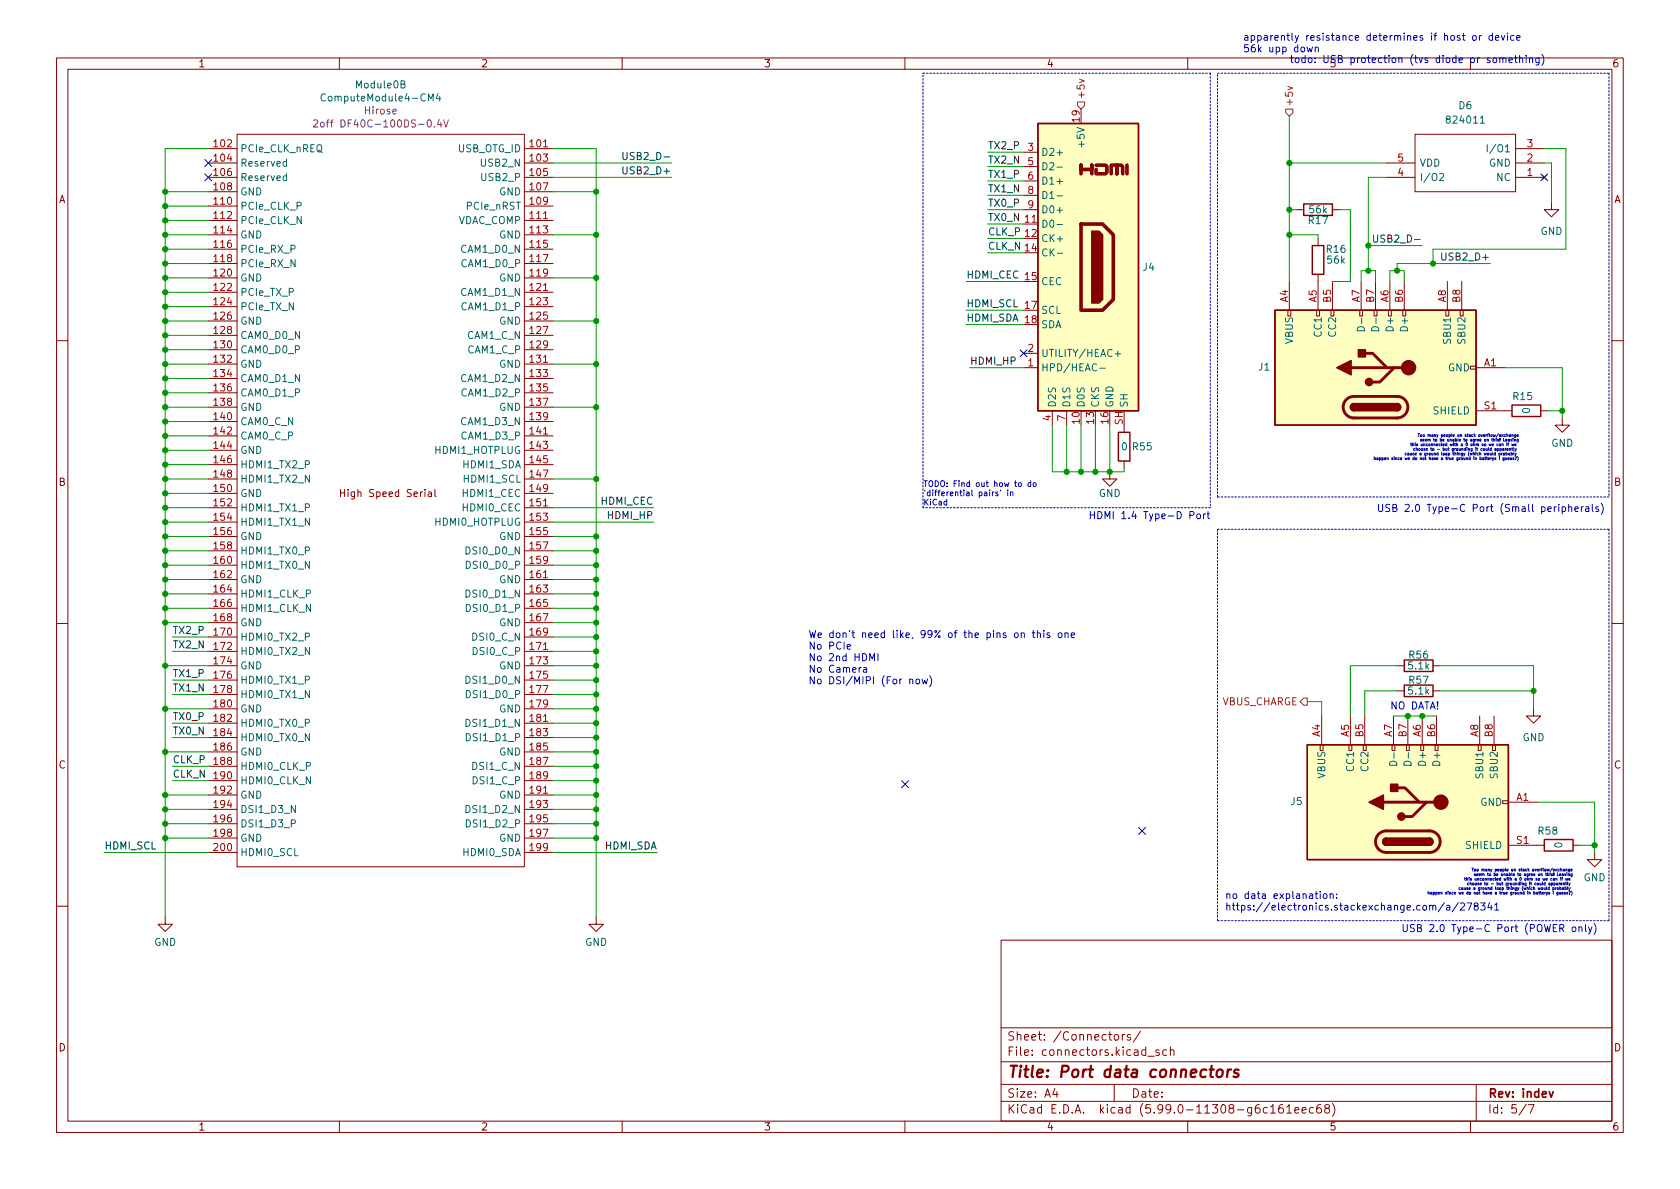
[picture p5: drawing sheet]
<svg xmlns="http://www.w3.org/2000/svg" width="297mm" height="210mm" viewBox="0 0 297 210" stroke-linecap="round" stroke-linejoin="round" font-family="sans-serif">
<g fill="none" stroke="#840000" stroke-width=".18">
<path d="M10 10.2h277v190.1h-277zM12 12.2h273v186.1h-273zM60 10.2v2M110 10.2v2M160 10.2v2M210 10.2v2M260 10.2v2M36.8 26.3h5.1M36.8 28.8h5.1M36.8 31.4h5.1M36.8 33.9h5.1M36.8 36.4h5.1"/>
<path d="M36.8 39h5.1M41.9 23.7h50.8v129.6h-50.8zM92.7 26.3h5.1M92.7 28.8h5.1M92.7 31.4h5.1M92.7 33.9h5.1M92.7 36.4h5.1M92.7 39h5.1M181 37.1h2.5M181 39.6h2.5M181 26.9h2.5M181 29.5h2.5"/>
<path d="M181 32h2.5M181 34.5h2.5M229.2 37.1h1.3M235.6 37.1h1.3M245.1 28.8h5.1M245.1 31.4h5.1M250.2 23.7h17.8v10.2h-17.8zM268 26.3h5M268 28.8h5M268 31.4h5M272.7 31l.7 .7M273.4 31l-.7 .7"/>
<path d="M274.3 35.8v1.3h1.3l-1.3 1.2-1.3-1.2h1.3M36.8 41.5h5.1M36.8 44.1h5.1M36.8 46.6h5.1M36.8 49.1h5.1M36.8 51.7h5.1M36.8 54.2h5.1M36.8 56.8h5.1M36.8 59.3h5.1M92.7 41.5h5.1M92.7 44.1h5.1M92.7 46.6h5.1"/>
<path d="M92.7 49.1h5.1M92.7 51.7h5.1M92.7 54.2h5.1M92.7 56.8h5.1M92.7 59.3h5.1M227.7 54.9h.5v1h-.5zM228 49.8v5.1M232.8 54.9h.5v1h-.5zM233 42.2v1.2M233 48.5v6.4M235.3 54.9h.5v1h-.5zM235.6 49.8v5.1"/>
<path d="M240.4 54.9h.5v1h-.5zM240.7 49.8v5.1M243 54.9h.5v1h-.5zM243.2 49.8v5.1M245.5 54.9h.5v1h-.5zM245.7 49.8v5.1M248 54.9h.5v1h-.5zM248.3 49.8v5.1M255.7 54.9h.5v1h-.5zM255.9 49.8v5.1M258.2 54.9h.5v1h-.5zM258.4 49.8v5.1"/>
<path d="M10 60.2h2M36.8 61.8h5.1M36.8 64.4h5.1M36.8 66.9h5.1M36.8 69.5h5.1M36.8 72h5.1M36.8 74.5h5.1M36.8 77.1h5.1M36.8 79.6h5.1M92.7 61.8h5.1M92.7 64.4h5.1M92.7 66.9h5.1"/>
<path d="M92.7 69.5h5.1M92.7 72h5.1M92.7 74.5h5.1M92.7 77.1h5.1M92.7 79.6h5.1M181 65h2.5M181 62.5h2.5M186.1 72.6v2.6M188.6 72.6v2.6M198.8 75.2v1.2M260 64.8h1v.5h-1zM261 65h5.1"/>
<path d="M261 72.6h6.3M272.4 72.6h1.3M276.2 73.9v1.3h1.3l-1.3 1.2-1.2-1.2h1.2M285 60.2h2M36.8 82.2h5.1M36.8 84.7h5.1M36.8 87.2h5.1M36.8 89.8h5.1M36.8 92.3h5.1M36.8 94.9h5.1M36.8 97.4h5.1M36.8 99.9h5.1"/>
<path d="M60.2 86.5v1.3M60.2 87.2h.7M75.7 87h.5l.1 .8M76.3 87.3h-.4l-.2 .2 .2 .3h.4M76.9 86.5v1.1l.2 .2M92.7 82.2h5.1M92.7 84.7h5.1M92.7 87.2h5.1M92.7 89.8h5.1M92.7 92.3h5.1M92.7 94.9h5.1M92.7 97.4h5.1"/>
<path d="M92.7 99.9h5.1M196.2 83.4v1.3h1.3l-1.3 1.3-1.3-1.3h1.3M198.8 81.5v1.3M10 110.2h2M36.8 102.5h5.1M36.8 105h5.1M36.8 107.6h5.1M36.8 110.1h5.1M36.8 112.6h5.1M36.8 115.2h5.1M36.8 117.7h5.1M92.7 102.5h5.1"/>
<path d="M92.7 105h5.1M92.7 107.6h5.1M92.7 110.1h5.1M92.7 112.6h5.1M92.7 115.2h5.1M92.7 117.7h5.1M247 117.7h1.3M253.4 117.7h1.2M285 110.2h2M36.8 120.3h5.1M36.8 122.8h5.1M36.8 125.3h5.1"/>
<path d="M36.8 127.9h5.1M36.8 130.4h5.1M36.8 133h5.1M36.8 135.5h5.1M36.8 138h5.1M92.7 120.3h5.1M92.7 122.8h5.1M92.7 125.3h5.1M92.7 127.9h5.1M92.7 130.4h5.1M92.7 133h5.1M92.7 135.5h5.1"/>
<path d="M92.7 138h5.1M233.4 131.7h.5v1h-.5zM233.7 126.6v5.1M238.5 131.7h.5v1h-.5zM238.8 126.6v5.1M241 131.7h.6v1h-.6zM241.3 126.6v5.1M246.1 131.7h.5v1h-.5zM246.4 126.6v5.1M247 122.2h1.3M248.7 131.7h.5v1h-.5zM248.9 126.6v5.1"/>
<path d="M251.2 131.7h.5v1h-.5zM251.5 126.6v5.1M253.4 122.2h1.2M253.7 131.7h.6v1h-.6zM254 126.6v5.1M261.4 131.7h.5v1h-.5zM261.6 126.6v5.1M263.9 131.7h.5v1h-.5zM264.2 126.6v5.1M271.1 125.3v1.3h1.3l-1.3 1.3-1.2-1.3h1.2M36.8 140.6h5.1M36.8 143.1h5.1"/>
<path d="M36.8 145.7h5.1M36.8 148.2h5.1M36.8 150.7h5.1M92.7 140.6h5.1M92.7 143.1h5.1M92.7 145.7h5.1M92.7 148.2h5.1M92.7 150.7h5.1M265.7 141.6h1v.5h-1zM266.7 149.5h6.3M266.7 141.9h5.1M278.1 149.5h1.3"/>
<path d="M281.9 150.7v1.3h1.3l-1.3 1.3-1.2-1.3h1.2M10 160.2h2M29.2 162.2v1.2h1.3l-1.3 1.3-1.3-1.3h1.3M105.4 162.2v1.2h1.3l-1.3 1.3-1.3-1.3h1.3M177 166.3h108v32h-108zM285 160.2h2M60 198.3v2M110 198.3v2M160 198.3v2M177 194.8h108M177 191.8h108M177 187.8h108"/>
<path d="M177 181.8h108M186.5 192.5l-.4 1h1M186.9 193v1M197 191.8v3M197.1 183.1l.2-.2 .4 .2 .1 .5-.2 .3h-.3l-.2-.1zM198.4 182.9v1M198.9 182.9l-.3 .1-.2 .2M199.9 183l-.4-.1-.2 .2 .1 .3 .5 .1v.4h-.6M201.6 182.4l-1.2 1.9M202.9 186.8h1.2M204.9 185.7l-.3-.1-.2 .2v.3l.5 .1v.4h-.5M206.3 185.7l-.4-.1-.3 .3v.4l.1 .3h.6"/>
<path d="M206.9 185.8l.2-.2 .4 .1 .1 .9M206.9 185.1v1.5M210 198.3v2M224.6 195.8l.5-.5v1.5M224.6 196.8h.9M226.8 195.3a.59 .59 0 0 0-.7 .7v.5l.1 .3h.4l.3-.1v-.5l-.1-.2-.4-.1-.3 .3M227.5 195.8l.4-.5v1.5M227.5 196.8h.9M228.9 196.3l.7-.1v-.3l-.5-.1-.2 .2 .1 .8h.6M230.2 196.3l.7-.1v-.3l-.5-.1-.2 .2 .1 .8h.6M232.2 195.9l-.4-.1-.3 .3v.4l.1 .3h.6M233.5 195.3a.59 .59 0 0 0-.7 .7v.5l.1 .3h.5l.2-.1v-.5l-.1-.2-.4-.1-.3 .3"/>
<path d="M234.5 196l-.3-.3 .1-.2 .2-.2 .4 .1 .2 .2-.1 .2-.6 .2-.2 .3 .1 .4 .2 .1h.4l.2-.3v-.2l-.3-.3M235.6 195.1a1.72 1.72 0 0 1 0 2.3M260 198.3v2M261 191.8v6.5M269.9 195.3l-1.3 1.9M270.2 195.3h1l-.6 1.5"/>
</g>
<path d="M273.9 193l.4 1 .3-1" fill="none" stroke="#840000" stroke-width=".3"/>
<path d="M213.9 189.1h.7M214.2 188.5l-.2 1.7 .1 .2 .4 .1M215.3 189.3a.52 .52 0 0 1 .5-.2 .52 .52 0 0 1 .4 .4l-.1 .6a.55 .55 0 0 1-.5 .4 .55 .55 0 0 1-.5-.4zM217.1 189.1l-.2 1.4M217.7 189.1l-.4 .1-.2 .3M219 189.2a.49 .49 0 0 0-.8 .3l.1 .2 .6 .2 .1 .2-.1 .3-.2 .1-.6-.1" fill="none" stroke="#840000" stroke-width=".4"/>
<g fill="none" stroke="#006464" stroke-width=".18">
<path d="M57.5 16.7a.6 .6 0 0 0-.8 .4 .6 .6 0 0 0 .6 .8l.2-.2M70.9 14.9l.6-.1 .1-.2-.1-.2-.6-.1v1.3h.5l.2-.2v-.3l-.3-.2M75.7 17.9v-1.3l.5 .9 .4-.9v1.3M77.4 16.5l-.3 .9h.8M77.7 17v.9M50.7 28.6h-.4l-.2 .2 .1 .5h.5M50.7 31.2l-.4-.1-.2 .2 .1 .6h.5M50.7 28.1v1.3M50.7 30.7v1.2M186.9 39.7h.9M186.9 29.5h.9M186.9 34.6h.9"/>
<path d="M254.5 30.8l.5-.1 .3 .3-.8 .9h.8M261.7 21.8h.8M263 25.6v1.3M264.5 25.5l-1.1 1.7M186.9 44.8h1M240 58a.68 .68 0 0 1 .8-.2 .68 .68 0 0 1 .4 .7h-1.2zM240.8 56.3v.9M242.7 57.9a.66 .66 0 0 1 .7-.1 .66 .66 0 0 1 .4 .7h-1.3zM243.3 56.3v.9M194.4 65.1h1M197.2 62.6h.9M197.6 62.1v1"/>
<path d="M245.7 134.8a.68 .68 0 0 1 .8-.2 .68 .68 0 0 1 .5 .7h-1.3zM246.5 133.1v1M248.3 134.8a.68 .68 0 0 1 .8-.2 .68 .68 0 0 1 .4 .7h-1.3zM249 133.1v1"/>
</g>
<path d="M55.5 21.3l.4-.1 .3 .4-.8 .9h.8M56.7 21.7l.2-.1 .4 .1v.5l-.1 .2-.3 .1-.2-.2zM77.7 21.1l-.4 .9h.8M78 21.6v.9M78.4 21.2l.5 1.3 .4-1.3" fill="none" stroke="#840084" stroke-width=".18"/>
<g fill="none" stroke="#840000" stroke-width=".25">
<path d="M183.5 21.8h17.8v50.8h-17.8zM230.5 36.1h5.1v2h-5.1zM225.4 54.9h35.6v20.3h-35.6zM232 43.4h2.1v5.1h-2.1zM197.7 76.4h2.1v5.1h-2.1zM239.4 71.4a.64 .64 0 0 0-.6 .6 .64 .64 0 0 0 .6 .6M247 71.4a.64 .64 0 0 1 .6 .6 .64 .64 0 0 1-.6 .6M267.3 71.6h5.1v2.1h-5.1zM248.3 116.7h5.1v2h-5.1zM231.1 131.7h35.6v20.3h-35.6zM248.3 121.2h5.1v2h-5.1zM245.1 148.2a.64 .64 0 0 0-.6 .6 .64 .64 0 0 0 .6 .7"/>
<path d="M252.7 148.2a.64 .64 0 0 1 .7 .6 .64 .64 0 0 1-.7 .7M273 148.5h5.1v2h-5.1z"/>
</g>
<g fill="#ffffc2" stroke="#ffffc2" stroke-width=".18">
<path d="M231.1 131.7h35.6v20.3h-35.6z"/>
<path d="M183.5 21.8h17.8v50.8h-17.8z"/>
<path d="M225.4 54.9h35.6v20.3h-35.6z"/>
</g>
<path d="M238 70.7l.6-.4 .6-.2h7.8a1.91 1.91 0 0 1 1.9 1.9 1.91 1.91 0 0 1-1.9 1.9h-7.6a1.91 1.91 0 0 1-1.8-1.2 1.91 1.91 0 0 1 .4-2zM238.9 65h10.1M241.4 62.5h1.3l2.5 2.5M246.5 65l-2.5 2.6h-1.3M247.1 139.3h1.3l2.6 2.6M243.8 147.5l.5-.4 .6-.2h7.8a1.91 1.91 0 0 1 1.9 1.9 1.91 1.91 0 0 1-1.9 1.9h-7.6a1.91 1.91 0 0 1-1.7-1.1 1.91 1.91 0 0 1 .4-2.1zM244.6 141.9h10.2M252.2 141.9l-2.5 2.5h-1.3" fill="none" stroke="#840000" stroke-width=".51"/>
<g fill="#840000" stroke="#840000" stroke-width=".25">
<path d="M252.7 148.2a.64 .64 0 0 1 .7 .6 .64 .64 0 0 1-.7 .7z"/>
<path d="M244.7 148.4l.4-.2v1.3a.64 .64 0 0 1-.6-.4 .64 .64 0 0 1 .2-.7z"/>
<path d="M245.1 148.2h7.6v1.3h-7.6z"/>
<path d="M245.9 138.7h1.2v1.2h-1.2z"/>
<path d="M242.1 141.9l2.5-1.3v2.5z"/>
<path d="M193 40.9h1.3l.6 .6v11.5l-.6 .6h-1.3z"/>
<path d="M247 71.4a.64 .64 0 0 1 .6 .6 .64 .64 0 0 1-.6 .6z"/>
<path d="M238.9 71.6l.5-.2v1.2a.64 .64 0 0 1-.6-.4 .64 .64 0 0 1 .1-.6z"/>
<path d="M239.4 71.4h7.6v1.2h-7.6z"/>
<path d="M240.2 61.8h1.2v1.3h-1.2z"/>
<path d="M236.3 65l2.6-1.3v2.6z"/>
<circle cx="247.8" cy="144.4" r=".63"/>
<circle cx="242.1" cy="67.6" r=".63"/>
</g>
<g fill="#840000" stroke="#840000" stroke-width=".18">
<circle cx="254.8" cy="141.9" r="1.27"/>
<circle cx="249" cy="65" r="1.27"/>
</g>
<path d="M191.1 30.7v-1.5v.8h1.9v-.8v1.5M191.1 39.6h3.8l1.9 1.9v11.5l-1.9 1.9h-3.8zM193.8 29.2h1.7l.2 .3v1l-.2 .2h-1.7v-.7M196.5 30.7v-1.5h1v1.5v-1.5h.7l.3 .3v1.2M199.3 29.2v1.5" fill="none" stroke="#840000" stroke-width=".63"/>
<path d="M190.5 18h1.3v.7l-.7 .6-.6-.6zM190.9 14l.8 .3-.8 .3M227.3 19.3h1.3v.6l-.6 .7-.7-.7zM227.7 15.3l.8 .3-.8 .3M230.5 123.4h.6v1.3h-.6l-.6-.6z" fill="none" stroke="#725600" stroke-width=".18"/>
<path d="M110.1 27v1l.3 .2h.2l.3-.2v-1M110.1 29.5v1l.3 .3h.2l.3-.3v-1M242.9 41.6v1l.2 .2h.2l.3-.2v-1M254.9 44.7v1.1l.3 .2 .3-.1 .1-.1v-1.1" fill="none" stroke="#0f0f0f" stroke-width=".18"/>
<g fill="none" stroke="#0000c2" stroke-width=".18">
<path d="M231.1 8.3l.2 .9 .3-.6 .2 .6 .3-.9M232.5 8.4l.2-.1 .3 .1 .1 .8M232.5 8.3v.9M260.4 6.4l.2-.1 .4 .1v.5l-.1 .2h-.3l-.2-.1zM261.6 6.3v.8M261.9 6.3l-.3 .2M263.9 6.3h-.4l-.2 .2 .1 .6h.5M263.9 5.9v1.2M264.1 10.3l.3-.1 .2 .3v.3l-.2 .3-.3-.1-.1-.2zM264.4 6.7l.6-.1v-.3h-.4l-.2 .2 .1 .6h.5M265.2 10.4l.2-.2 .3 .1v.8M265.2 10.2v.9"/>
<path d="M265.4 6.3l.3 .8 .3-.8M265.7 10.4l.2-.2 .3 .1 .1 .8M266.5 5.9v.1M266.5 6.3v.8M266.8 10.7l.6-.2v-.2l-.4-.1-.2 .2 .1 .6h.5M267.7 6.3h-.4l-.2 .2 .1 .6h.5M267.8 10.2h.5M268 9.8v1.1l.3 .2M268.2 6.7l.6-.1-.1-.3h-.4l-.1 .2v.6h.5M268.7 10.4l.2-.2 .3 .1v.8M268.7 9.8v1.3M269.8 9.8v.1"/>
<path d="M269.8 10.2v.9M270.4 10.4l.2-.2 .3 .1 .1 .8M270.4 10.2v.9M272.1 10.2v1.1l-.2 .2-.3-.1M272.1 10.3l-.3-.1-.3 .3 .1 .5h.5M272.6 9.6a1.46 1.46 0 0 1 0 2M249.4 78.5h.2M249.5 78.3v.5h.1M249.8 78.5h.2v.3M249.8 78.3v.5M250.2 79.3l-.3 .1 .1 .2h.2M250.2 78.3v.1"/>
<path d="M250.2 78.5v.3M250.4 79.4l.2-.1v.4M250.4 79.1v.6M250.6 78.5l-.2 .1 .2 .2h-.2M250.7 76.7h.3M250.9 76.7v.5M250.9 79.3l.2 .1-.1 .3-.2-.1zM251.2 76.9l.2 .1-.1 .2-.2-.1zM251.3 78.5v.3h.2M251.3 79.4h.2v.2h-.2zM251.3 77.7l-.2 .1 .2 .2h-.2M251.5 78.5v.3"/>
<path d="M251.6 77.8h.2v-.1l-.2 .1v.2h.2M251.6 76.9h.2v.3h-.2zM251.7 78.5h.2v.3M251.7 78.5v.3M251.9 79.3l-.1 .1 .1 .2h-.1M252 77.8h.2v-.1l-.2 .1v.2h.2M252.2 79.5l.2-.1v-.1l-.2 .1v.2h.2M252.4 78.5l-.2 .1v.2h.2M252.5 77.7h.1l.1 .3M252.5 77.7v.3M252.5 76.9h.2v.3M252.5 76.9v.3"/>
<path d="M252.7 77.8l.2-.1v.3M252.7 76.9h.2v.3M252.9 79.3h.2M253.4 77.7h.2M253.5 77.5v.4l.1 .1M267.3 78.5l.1 .3 .1-.2 .1 .2 .1-.3M267.3 79.3h.2M267.4 79.1v.5l.1 .1M267.6 79.1l.1 .6M267.6 80l.1 .5M267.8 77.7h.2v.3M267.8 78.7l.3-.1v-.1l-.3 .1 .1 .2h.2"/>
<path d="M267.9 79.3l.1 .4M268 77.2h-.2v-.3h.2v.4h-.2M268.1 79.3l-.2 .5M268.2 77h.3l-.1-.1h-.2v.3h.2M268.4 77.7v.4l-.2 .1M268.4 77.7l-.2 .1v.2h.2M175.8 87l-.3 .2M176.4 87h-.2l-.2 .1 .1 .2 .3 .1v.2h-.4M177 86.7l-.1 .1M178.2 86.7h.1M178.2 87v.7M178.7 87.1l.3-.1 .1 .7"/>
<path d="M178.7 87v.7M180.1 85.5l.2-.1 .2 .1v.5l-.4-.1zM182.2 85.4h-.3l-.1 .1v.5h.4M182.2 85v1M182.7 85.5l.2-.1 .3 .1-.1 .5-.4-.1zM210.4 91.1h.6l.1-.2-.1-.3-.6-.1v1.2M211.7 90.9h.3l.3 .2v.4l-.3 .2h-.3l-.1-.2zM212.8 90.9v.8M213.2 90.9l-.4 .2M213.4 90.9h.5M213.6 90.5v1l.3 .2M243 81h.2v.3"/>
<path d="M243 80.8v.5M243.4 81h.2v.3M243.6 81.1l-.2 .1 .2 .1M243.7 89.2v1l.3 .3h.2l.3-.3v-1M243.9 81h.2v.3h-.2M243.9 80.9v.6M244.3 81h.3l-.1 .3h-.2M244.3 80.9v.6M244.8 81.1h.2v-.1h-.2v.3h.2M245.2 81h.2l.1 .3M245.2 80.9v.4M245.7 89.2h-.5l-.1 .1v.4l.5 .2 .1 .3-.2 .3-.5-.1"/>
<path d="M246.3 81h-.2l.2 .3h-.2M246.3 89.8l.5-.1 .1-.2v-.2l-.6-.1v1.3h.5l.1-.2 .1-.3-.3-.2M246.5 80.8h.1M246.5 80.9v.4M248.5 89.3l.4-.1 .3 .3-.8 1h.8M248.7 80.2h-.3l.1 .2h.2M248.9 80.2h.2v.3M249.1 80.3h-.2l.2 .1M249.4 80.1v.3h.2M249.6 80.1v.4M249.7 90.3v.2M250 80.2h-.2l.2 .2h-.2"/>
<path d="M250.2 80.3h.2v-.1h-.2v.2h.2M251 80.2h.2l.1 .3M251.3 80.3h-.3l.3 .1M267.2 80.2h.2v.2h-.2M267.3 81h-.2l.2 .3h-.2M267.7 81h-.2l.2 .3h-.2M267.9 80.1l.1 .4M267.9 80.8l.2 .1-.1 .2M268 81.2v.1M268.1 80.1l-.2 .5M268.3 80.7l.1 .3-.1 .5M282.6 89.7l-.3-.1-.2 .2 .1 .2 .4 .1v.3h-.5"/>
<path d="M283.1 89a1.46 1.46 0 0 1 0 1.9M149.8 114.4l.6-.1-.1-.3h-.3l-.2 .1v.6h.5M152.7 118.1h.5v.8M153.2 118.3l-.4 .1-.2 .2 .2 .3 .4-.1M153.8 116.8v-1.2l.4 .9 .4-.9v1.2M155.2 115.6v1.2M164.4 119.5a1.46 1.46 0 0 1 0 1.9M180.6 112l.1-.1 .4 .1v.8M180.6 111.9v.9M182.5 111.9h.5M182.7 111.5v1.1l.3 .2M183.4 112l.2-.1 .3 .1 .1 .8"/>
<path d="M183.4 111.5v1.3M184.6 111.5v.1M184.6 111.9v.9M185.6 112l-.3-.1-.2 .2 .1 .2 .4 .1v.3h-.5M187.2 112l.3-.1 .3 .2v.4l-.3 .3-.3-.1-.1-.2zM188.3 112l.2-.1 .3 .1 .1 .8M188.3 111.9v.9M189.4 112.3l.6-.1-.1-.2-.3-.1-.2 .2 .1 .6h.4M160.9 120.2l.1-.1h.3l.1 .8M162.1 120.1h.3l.2 .2v.4l-.2 .2h-.3l-.2-.2zM163 120.1l.3 .8 .2-.6 .3 .6 .2-.8M232.5 158h.5"/>
<path d="M232.7 157.6v1.1l.3 .2M233.4 157.6v.1M233.4 158v.9M234.1 158.1l.3-.1 .2 .3v.4l-.2 .2-.3-.1-.1-.1zM235.2 158.2l.2-.2 .3 .1v.8M235.2 158v.9M236.3 158.8v.1M236.3 158.1v.1M252.5 157.8h.2v.3M252.5 157.6v.5M253 157.8l.2 .1v.2h-.2v-.1l.2-.1M253.4 158.1h.2v-.3h-.2v.5"/>
<path d="M253.9 158.1h.2v-.3h-.2v.5M254.3 158l.3-.1-.1-.1-.2 .1v.2h.2M254.8 157.8h.2v.3M254.8 157.8v.3M255.4 159.6l-1.1 1.6M255.8 157.8l-.2 .1 .2 .2h-.2M256 157.6v.1M256 157.8v.3M257.9 159.6l-1.1 1.6M258.2 157l-.2 .1v.2h.2M258.2 159.8l.5-.1 .2 .3-.7 .9h.7M258.4 157h.2v.3"/>
<path d="M258.6 157.1l-.2 .1 .2 .1M258.9 157v.3h.2M258.9 155.3h.2M259 155.2v.4l.1 .1M259.1 157v.3M259.3 155.4h.2v.3M259.3 155.2v.5M259.4 159.7h.8l-.5 1.2M259.5 157h-.2l.2 .3h-.2M259.7 156.2h-.2v.3h.2M259.7 157.1h.3l-.1-.1h-.2l.1 .3h.1M259.8 155.2h.1"/>
<path d="M259.8 155.3v.4M259.9 156.2h.2v.3M259.9 156v.5M260.2 155.4h-.2l.2 .2h-.2M260.2 153.5h.3M260.4 153.5v.5M260.4 156.2h.2l-.1 .3-.1-.1zM260.6 157h.2v.3M260.7 153.7l.2 .1-.1 .2-.1-.1zM260.8 155.3v.3h.2M260.8 157.1l-.2 .1 .2 .1M260.9 154.5l-.2 .1 .2 .2h-.2"/>
<path d="M260.9 156.2h.2l-.1 .3-.2-.1zM261 155.3v.4M261.1 154.7l.2-.1v-.1l-.2 .1v.2h.2M261.2 153.7l.2 .1-.1 .2-.2-.1zM261.3 155.4h.1l.1 .3M261.3 155.3v.4M261.5 156.2h-.2l.2 .3h-.2M261.5 154.7l.3-.1-.1-.1-.2 .1v.2h.2M261.7 156.3h.2v-.1h-.2v.3h.2M261.8 159.7h.8l-.4 .5 .3 .1v.5l-.2 .1-.5-.1M261.9 155.4h-.2v.2h.2M262 154.6l.2-.1v.4"/>
<path d="M262 154.5v.4M262 153.7h.2v.3M262 153.7v.3M262.2 154.6l.2-.1v.4M262.2 153.8l.2-.1v.3M262.5 156.1h.2M263 154.5h.2M263 154.3v.5l.2 .1M263.4 159.6l-.3 .9h.7M276.7 157l.3 .1-.1 .2h-.2M276.8 157.8l-.2 .1 .2 .2h-.2M276.8 155.3l.1 .4 .1-.3 .1 .3 .1-.4"/>
<path d="M276.8 156.1h.2M276.9 156v.4l.1 .1M277.2 156v.5M277.2 156.8v.5M277.2 157.8l-.2 .1 .2 .2h-.2M277.3 154.6l.2-.1v.4M277.4 155.5h.2v-.1h-.2v.2h.2M277.4 156.1l.1 .4M277.4 157l.1 .3M277.4 157.6l.3 .1-.2 .2M277.5 158.1h.1M277.5 153.7v.4l-.2 .1"/>
<path d="M277.5 153.7l-.2 .1v.2h.2M277.6 156.1l-.2 .6M277.6 157l-.2 .5M277.7 153.9l.3-.1v-.1l-.3 .1 .1 .2h.2M277.8 157.5l.2 .4-.2 .4M278 154.8h-.3l.1-.3h.2v.4l-.3 .1M248.1 163.5v1l.2 .2h.3l.2-.2v-1M250.1 163.5h-.5l-.2 .1v.4l.6 .2 .1 .3-.3 .2h-.4M250.6 164.1l.6-.1 .1-.2-.1-.2-.6-.1v1.2h.5l.2-.1 .1-.3-.3-.2M255.8 160.2h.5v.7M256.3 160.4l-.4 .1-.2 .1 .2 .3h.4M260.9 160.2l-.3-.2 .1-.2 .2-.1h.3l.2 .2-.1 .2-.5 .2-.2 .2v.2l.3 .2h.2l.3-.2v-.2l-.3-.3"/>
<path d="M263.7 160.1v.8M264.3 160l.3-.3v1.2M264.3 160.9h.7M281.8 163.3a1.46 1.46 0 0 1 0 1.9"/>
</g>
<path d="M163.2 12.9h50.8M214 12.9v76.9M215.3 12.9h69.2M284.5 12.9v75M163.2 89.8v-76.9M214 89.8h-50.8M215.3 93.6h69.2M215.3 87.9v-75M284.5 93.6v69.2M284.5 87.9h-69.2M215.3 162.8v-69.2M284.5 162.8h-69.2" fill="none" stroke="#0000c2" stroke-width=".18" stroke-dasharray=".3 .3"/>
<g fill="none" stroke="#009600" stroke-width=".18">
<path d="M29.2 33.9h7.6M29.2 36.4h7.6M29.2 39h7.6M36.8 26.3h-7.6v135.9M97.8 33.9h7.6M97.8 26.3h7.6v135.9M97.8 28.8h20.9M97.8 31.4h20.9M174.6 32h6.4M174.6 29.5h6.4M174.6 26.9h6.4M174.6 39.6h6.4"/>
<path d="M174.6 37.1h6.4M174.6 34.5h6.4M228 28.8h17.1M228 37.1h1.2M228 20.6v29.2M236.9 37.1h1.9v12.7h-3.2M245.1 31.4h-3.2v16.5M273 26.3h3.9v17.8h-23.5v2.5M273 28.8h1.3v7M29.2 49.1h7.6M29.2 41.5h7.6M29.2 44.1h7.6"/>
<path d="M29.2 46.6h7.6M29.2 56.8h7.6M29.2 51.7h7.6M29.2 54.2h7.6M29.2 59.3h7.6M97.8 49.1h7.6M97.8 41.5h7.6M97.8 56.8h7.6M170.8 57.4h10.2M170.8 54.9h10.2M170.8 49.8h10.2M174.6 44.7h6.4"/>
<path d="M174.6 42.2h6.4M228 41.5h5v.7M240.7 49.8v-1.9h2.5v1.9M241.9 43.4h9.6M245.7 49.8v-1.9h2.6v1.9M263.5 46.6h-16.5v1.3M29.2 66.9h7.6M29.2 69.5h7.6M29.2 72h7.6M29.2 74.5h7.6M29.2 77.1h7.6M29.2 79.6h7.6"/>
<path d="M29.2 64.4h7.6M29.2 61.8h7.6M97.8 72h7.6M97.8 64.4h7.6M171.4 65h9.6M186.1 75.2v8.2h12.7v-.6M188.6 75.2v8.2M191.1 75.2v8.2M193.7 75.2v8.2M196.2 75.2v8.2M266.1 65h10.1v8.9M273.7 72.6h2.5"/>
<path d="M29.2 84.7h7.6M29.2 87.2h7.6M29.2 89.8h7.6M29.2 92.3h7.6M29.2 94.9h7.6M29.2 82.2h7.6M29.2 97.4h7.6M29.2 99.9h7.6M97.8 84.7h7.6M97.8 89.8h17.8M97.8 92.3h17.8M97.8 94.9h7.6"/>
<path d="M97.8 97.4h7.6M97.8 99.9h7.6M29.2 102.5h7.6M29.2 105h7.6M29.2 107.6h7.6M29.2 117.7h7.6M29.2 110.1h7.6M30.5 112.6h6.3M30.5 115.2h6.3M97.8 102.5h7.6M97.8 105h7.6M97.8 107.6h7.6"/>
<path d="M97.8 117.7h7.6M97.8 110.1h7.6M97.8 112.6h7.6M97.8 115.2h7.6M247 117.7h-8.2v8.9M254.6 117.7h16.5v7.6M29.2 125.3h7.6M29.2 133h7.6M30.5 120.3h6.3M30.5 122.8h6.3M30.5 127.9h6.3M30.5 130.4h6.3"/>
<path d="M30.5 135.5h6.3M30.5 138h6.3M97.8 120.3h7.6M97.8 122.8h7.6M97.8 125.3h7.6M97.8 127.9h7.6M97.8 130.4h7.6M97.8 133h7.6M97.8 135.5h7.6M97.8 138h7.6M231.1 124.1h2.6v2.5M246.4 126.6h7.6"/>
<path d="M247 122.2h-5.7v4.4M254.6 122.2h16.5M18.4 150.7h18.4M29.2 143.1h7.6M29.2 145.7h7.6M29.2 148.2h7.6M29.2 140.6h7.6M97.8 150.7h18.4M97.8 143.1h7.6M97.8 145.7h7.6M97.8 148.2h7.6M97.8 140.6h7.6"/>
<path d="M271.8 141.9h10.1v8.8M279.4 149.5h2.5"/>
</g>
<path d="M36.2 30.8l1.2 1.2M36.2 28.2l1.2 1.2M37.4 30.8l-1.2 1.2M37.4 28.2l-1.2 1.2M272.4 30.8l1.3 1.2M273.7 30.8l-1.3 1.2M180.4 61.9l1.2 1.2M181.6 61.9l-1.2 1.2M159.4 138.1l1.2 1.2M160.6 138.1l-1.2 1.2M201.3 146.3l1.2 1.2M202.5 146.3l-1.2 1.2" fill="none" stroke="#000084" stroke-width=".18"/>
<g fill="#009600" stroke="#009600" stroke-width=".18">
<circle cx="29.2" cy="110.1" r=".46"/>
<circle cx="29.2" cy="117.7" r=".46"/>
<circle cx="29.2" cy="140.6" r=".46"/>
<circle cx="29.2" cy="143.1" r=".46"/>
<circle cx="29.2" cy="105" r=".46"/>
<circle cx="29.2" cy="107.6" r=".46"/>
<circle cx="29.2" cy="125.3" r=".46"/>
<circle cx="29.2" cy="145.7" r=".46"/>
<circle cx="29.2" cy="148.2" r=".46"/>
<circle cx="29.2" cy="133" r=".46"/>
<circle cx="29.2" cy="59.3" r=".46"/>
<circle cx="29.2" cy="61.8" r=".46"/>
<circle cx="29.2" cy="64.4" r=".46"/>
<circle cx="105.4" cy="41.5" r=".46"/>
<circle cx="105.4" cy="49.1" r=".46"/>
<circle cx="29.2" cy="66.9" r=".46"/>
<circle cx="29.2" cy="69.5" r=".46"/>
<circle cx="29.2" cy="41.5" r=".46"/>
<circle cx="29.2" cy="44.1" r=".46"/>
<circle cx="29.2" cy="46.6" r=".46"/>
<circle cx="29.2" cy="49.1" r=".46"/>
<circle cx="29.2" cy="51.7" r=".46"/>
<circle cx="29.2" cy="33.9" r=".46"/>
<circle cx="29.2" cy="36.4" r=".46"/>
<circle cx="29.2" cy="39" r=".46"/>
<circle cx="29.2" cy="54.2" r=".46"/>
<circle cx="29.2" cy="56.8" r=".46"/>
<circle cx="29.2" cy="77.1" r=".46"/>
<circle cx="29.2" cy="79.6" r=".46"/>
<circle cx="29.2" cy="82.2" r=".46"/>
<circle cx="29.2" cy="84.7" r=".46"/>
<circle cx="29.2" cy="87.2" r=".46"/>
<circle cx="29.2" cy="97.4" r=".46"/>
<circle cx="29.2" cy="99.9" r=".46"/>
<circle cx="29.2" cy="102.5" r=".46"/>
<circle cx="29.2" cy="72" r=".46"/>
<circle cx="29.2" cy="74.5" r=".46"/>
<circle cx="29.2" cy="89.8" r=".46"/>
<circle cx="29.2" cy="92.3" r=".46"/>
<circle cx="29.2" cy="94.9" r=".46"/>
<circle cx="105.4" cy="72" r=".46"/>
<circle cx="105.4" cy="84.7" r=".46"/>
<circle cx="105.4" cy="94.9" r=".46"/>
<circle cx="105.4" cy="97.4" r=".46"/>
<circle cx="105.4" cy="99.9" r=".46"/>
<circle cx="105.4" cy="102.5" r=".46"/>
<circle cx="105.4" cy="105" r=".46"/>
<circle cx="105.4" cy="107.6" r=".46"/>
<circle cx="105.4" cy="110.1" r=".46"/>
<circle cx="105.4" cy="112.6" r=".46"/>
<circle cx="105.4" cy="115.2" r=".46"/>
<circle cx="105.4" cy="117.7" r=".46"/>
<circle cx="105.4" cy="120.3" r=".46"/>
<circle cx="105.4" cy="122.8" r=".46"/>
<circle cx="188.6" cy="83.4" r=".46"/>
<circle cx="193.7" cy="83.4" r=".46"/>
<circle cx="191.1" cy="83.4" r=".46"/>
<circle cx="196.2" cy="83.4" r=".46"/>
<circle cx="105.4" cy="33.9" r=".46"/>
<circle cx="105.4" cy="56.8" r=".46"/>
<circle cx="105.4" cy="64.4" r=".46"/>
<circle cx="281.9" cy="149.5" r=".46"/>
<circle cx="248.9" cy="126.6" r=".46"/>
<circle cx="251.5" cy="126.6" r=".46"/>
<circle cx="271.1" cy="122.2" r=".46"/>
<circle cx="228" cy="41.5" r=".46"/>
<circle cx="247" cy="47.9" r=".46"/>
<circle cx="241.9" cy="47.9" r=".46"/>
<circle cx="228" cy="37.1" r=".46"/>
<circle cx="241.9" cy="43.4" r=".46"/>
<circle cx="253.4" cy="46.6" r=".46"/>
<circle cx="105.4" cy="125.3" r=".46"/>
<circle cx="105.4" cy="127.9" r=".46"/>
<circle cx="105.4" cy="130.4" r=".46"/>
<circle cx="105.4" cy="133" r=".46"/>
<circle cx="105.4" cy="135.5" r=".46"/>
<circle cx="105.4" cy="138" r=".46"/>
<circle cx="105.4" cy="140.6" r=".46"/>
<circle cx="105.4" cy="143.1" r=".46"/>
<circle cx="105.4" cy="145.7" r=".46"/>
<circle cx="105.4" cy="148.2" r=".46"/>
<circle cx="228" cy="28.8" r=".46"/>
<circle cx="276.2" cy="72.6" r=".46"/>
</g>
<text font-size="2.8" fill="#840000" x="178" y="190.6">Title: Port data connectors</text>
<g font-size="2.1" fill="#840000">
<text x="178" y="184">Sheet: /Connectors/</text>
<text x="178" y="186.7">File: connectors.kicad_sch</text>
<text x="178" y="196.9">KiCad E.D.A. kicad (5.99.0-11308-g6c161eec68)</text>
<text x="178" y="194.1">Size: A4</text>
<text x="200" y="194.1">Date:</text>
<text x="263" y="194.1">Rev: indev</text>
<text x="263" y="196.9">Id: 5/7</text>
</g>
<g font-size="1.8" fill="#840000">
<text x="35" y="11.9">1</text>
<text x="85" y="11.9">2</text>
<text x="135" y="11.9">3</text>
<text x="185" y="11.9">4</text>
<text x="235" y="11.9">5</text>
<text x="285" y="11.9">6</text>
<text x="10.3" y="35.9">A</text>
<text x="285.3" y="35.9">A</text>
<text x="10.3" y="85.9">B</text>
<text x="61.1" y="87.9">High Speed Serial</text>
<text x="285.3" y="85.9">B</text>
<text x="10.3" y="135.9">C</text>
<text x="285.3" y="135.9">C</text>
<text x="10.3" y="185.9">D</text>
<text x="285.3" y="185.9">D</text>
<text x="35" y="199.9">1</text>
<text x="85" y="199.9">2</text>
<text x="135" y="199.9">3</text>
<text x="185" y="199.9">4</text>
<text x="235" y="199.9">5</text>
<text x="285" y="199.9">6</text>
</g>
<g font-size="1.8" fill="#0000c2">
<text x="219.7" y="7.2">apparently resistance determines if host or device</text>
<text x="219.7" y="9.2">56k upp down</text>
<text x="228" y="11.1">todo: USB protection (tvs diode or something)</text>
<text x="192.4" y="91.8">HDMI 1.4 Type-D Port</text>
<text x="250.2" y="90.5">USB 2.0 Type-C Port (Small peripherals)</text>
<text x="142.9" y="112.8">We don't need like, 99% of the pins on this one</text>
<text x="142.9" y="114.9">No PCIe</text>
<text x="142.9" y="116.9">No 2nd HDMI</text>
<text x="142.9" y="118.9">No Camera</text>
<text x="142.9" y="121">No DSI/MIPI (For now)</text>
<text x="245.7" y="125.4">NO DATA!</text>
<text x="216.5" y="159">no data explanation:</text>
<text x="216.5" y="161">https://electronics.stackexchange.com/a/278341</text>
<text x="252.9" y="164.8">USB 2.0 Type-C Port (POWER only)</text>
</g>
<g font-size="1.8" fill="#006464">
<text x="57.7" y="17.9">ComputeModule4-CM4</text>
<text x="63.1" y="15.6">Module0B</text>
<text x="256.1" y="21.8">824011</text>
<text x="257.9" y="19.3">D6</text>
<text x="42.4" y="26.9">PCIe_CLK_nREQ</text>
<text x="42.4" y="29.5">Reserved</text>
<text x="80.9" y="26.9">USB_OTG_ID</text>
<text x="85.2" y="29.5">USB2_N</text>
<text x="184" y="27.6">D2+</text>
<text x="191.8" y="25.5" transform="rotate(-90 191.8 25.5)">+5V</text>
<text x="251" y="29.5">VDD</text>
<text x="263.3" y="29.5">GND</text>
<text x="263.9" y="26.9">I/O1</text>
<text x="42.4" y="32">Reserved</text>
<text x="42.4" y="34.5">GND</text>
<text x="85.3" y="32">USB2_P</text>
<text x="88.3" y="34.5">GND</text>
<text x="184" y="30.1">D2-</text>
<text x="184" y="32.6">D1+</text>
<text x="184" y="35.2">D1-</text>
<text x="251" y="32">I/O2</text>
<text x="264.7" y="32">NC</text>
<text x="42.4" y="37.1">PCIe_CLK_P</text>
<text x="42.4" y="39.6">PCIe_CLK_N</text>
<text x="80.9" y="39.6">VDAC_COMP</text>
<text x="82.7" y="37.1">PCIe_nRST</text>
<text x="184" y="40.3">D0-</text>
<text x="184" y="37.7">D0+</text>
<text x="231.4" y="39.6">R17</text>
<text x="231.6" y="37.7">56k</text>
<text x="272.4" y="41.5">GND</text>
<text x="42.4" y="42.2">GND</text>
<text x="42.4" y="44.7">PCIe_RX_P</text>
<text x="42.4" y="47.2">PCIe_RX_N</text>
<text x="81.7" y="44.7">CAM1_D0_N</text>
<text x="81.8" y="47.2">CAM1_D0_P</text>
<text x="88.3" y="42.2">GND</text>
<text x="184" y="42.8">CK+</text>
<text x="184" y="45.3">CK-</text>
<text x="202.1" y="47.9">J4</text>
<text x="234.6" y="44.7">R16</text>
<text x="234.7" y="46.6">56k</text>
<text x="42.4" y="49.8">GND</text>
<text x="42.4" y="52.3">PCIe_TX_P</text>
<text x="81.7" y="52.3">CAM1_D1_N</text>
<text x="88.3" y="49.8">GND</text>
<text x="184" y="50.4">CEC</text>
<text x="42.4" y="54.9">PCIe_TX_N</text>
<text x="42.4" y="57.4">GND</text>
<text x="42.4" y="59.9">CAM0_D0_N</text>
<text x="81.8" y="54.9">CAM1_D1_P</text>
<text x="82.7" y="59.9">CAM1_C_N</text>
<text x="88.3" y="57.4">GND</text>
<text x="184" y="55.5">SCL</text>
<text x="184" y="58">SDA</text>
<text x="233.7" y="59.4" transform="rotate(-90 233.7 59.4)">CC1</text>
<text x="236.2" y="59.4" transform="rotate(-90 236.2 59.4)">CC2</text>
<text x="246.4" y="58.2" transform="rotate(-90 246.4 58.2)">D+</text>
<text x="248.9" y="58.2" transform="rotate(-90 248.9 58.2)">D+</text>
<text x="42.4" y="62.5">CAM0_D0_P</text>
<text x="42.4" y="65">GND</text>
<text x="82.8" y="62.5">CAM1_C_P</text>
<text x="88.3" y="65">GND</text>
<text x="184" y="65.7">HPD/HEAC-</text>
<text x="184" y="63.1">UTILITY/HEAC+</text>
<text x="222.5" y="65.5">J1</text>
<text x="228.6" y="60.8" transform="rotate(-90 228.6 60.8)">VBUS</text>
<text x="256" y="65.7">GND</text>
<text x="256.5" y="60.6" transform="rotate(-90 256.5 60.6)">SBU1</text>
<text x="259.1" y="60.6" transform="rotate(-90 259.1 60.6)">SBU2</text>
<text x="42.4" y="67.6">CAM0_D1_N</text>
<text x="42.4" y="70.1">CAM0_D1_P</text>
<text x="81.7" y="67.6">CAM1_D2_N</text>
<text x="81.8" y="70.1">CAM1_D2_P</text>
<text x="267.6" y="70.7">R15</text>
<text x="42.4" y="72.6">GND</text>
<text x="42.4" y="75.2">CAM0_C_N</text>
<text x="42.4" y="77.7">CAM0_C_P</text>
<text x="81.7" y="75.2">CAM1_D3_N</text>
<text x="81.8" y="77.7">CAM1_D3_P</text>
<text x="88.3" y="72.6">GND</text>
<text x="186.7" y="72.1" transform="rotate(-90 186.7 72.1)">D2S</text>
<text x="189.2" y="72.1" transform="rotate(-90 189.2 72.1)">D1S</text>
<text x="191.8" y="72.1" transform="rotate(-90 191.8 72.1)">D0S</text>
<text x="194.3" y="72.1" transform="rotate(-90 194.3 72.1)">CKS</text>
<text x="196.8" y="72.1" transform="rotate(-90 196.8 72.1)">GND</text>
<text x="199.4" y="72.1" transform="rotate(-90 199.4 72.1)">SH</text>
<text x="253.5" y="73.3">SHIELD</text>
<text x="270.5" y="73.1" transform="rotate(-90 270.5 73.1)">0</text>
<text x="42.4" y="80.3">GND</text>
<text x="42.4" y="82.8">HDMI1_TX2_P</text>
<text x="77.1" y="80.3">HDMI1_HOTPLUG</text>
<text x="82" y="82.8">HDMI1_SDA</text>
<text x="198.3" y="79.6">0</text>
<text x="200.3" y="79.6">R55</text>
<text x="274.3" y="79">GND</text>
<text x="42.4" y="85.3">HDMI1_TX2_N</text>
<text x="42.4" y="87.9">GND</text>
<text x="82" y="87.9">HDMI1_CEC</text>
<text x="82.2" y="85.3">HDMI1_SCL</text>
<text x="194.2" y="87.9">GND</text>
<text x="42.4" y="90.4">HDMI1_TX1_P</text>
<text x="42.4" y="93">HDMI1_TX1_N</text>
<text x="42.4" y="95.5">GND</text>
<text x="77.1" y="93">HDMI0_HOTPLUG</text>
<text x="82" y="90.4">HDMI0_CEC</text>
<text x="88.3" y="95.5">GND</text>
<text x="42.4" y="98">HDMI1_TX0_P</text>
<text x="42.4" y="100.6">HDMI1_TX0_N</text>
<text x="82.8" y="98">DSI0_D0_N</text>
<text x="82.9" y="100.6">DSI0_D0_P</text>
<text x="42.4" y="103.1">GND</text>
<text x="42.4" y="105.7">HDMI1_CLK_P</text>
<text x="82.8" y="105.7">DSI0_D1_N</text>
<text x="88.3" y="103.1">GND</text>
<text x="42.4" y="108.2">HDMI1_CLK_N</text>
<text x="42.4" y="110.7">GND</text>
<text x="42.4" y="113.3">HDMI0_TX2_P</text>
<text x="82.9" y="108.2">DSI0_D1_P</text>
<text x="83.7" y="113.3">DSI0_C_N</text>
<text x="88.3" y="110.7">GND</text>
<text x="42.4" y="115.8">HDMI0_TX2_N</text>
<text x="42.4" y="118.4">GND</text>
<text x="83.8" y="115.8">DSI0_C_P</text>
<text x="88.3" y="118.4">GND</text>
<text x="249.1" y="118.4">5.1k</text>
<text x="249.2" y="116.5">R56</text>
<text x="42.4" y="120.9">HDMI0_TX1_P</text>
<text x="42.4" y="123.4">HDMI0_TX1_N</text>
<text x="42.4" y="126">GND</text>
<text x="82.8" y="120.9">DSI1_D0_N</text>
<text x="82.9" y="123.4">DSI1_D0_P</text>
<text x="88.3" y="126">GND</text>
<text x="249.1" y="122.8">5.1k</text>
<text x="249.2" y="120.9">R57</text>
<text x="42.4" y="128.5">HDMI0_TX0_P</text>
<text x="42.4" y="131.1">HDMI0_TX0_N</text>
<text x="82.8" y="128.5">DSI1_D1_N</text>
<text x="82.9" y="131.1">DSI1_D1_P</text>
<text x="269.2" y="131.1">GND</text>
<text x="42.4" y="133.6">GND</text>
<text x="42.4" y="136.1">HDMI0_CLK_P</text>
<text x="83.7" y="136.1">DSI1_C_N</text>
<text x="88.3" y="133.6">GND</text>
<text x="234.3" y="137.6" transform="rotate(-90 234.3 137.6)">VBUS</text>
<text x="239.4" y="136.2" transform="rotate(-90 239.4 136.2)">CC1</text>
<text x="241.9" y="136.2" transform="rotate(-90 241.9 136.2)">CC2</text>
<text x="252.1" y="135" transform="rotate(-90 252.1 135)">D+</text>
<text x="254.6" y="135" transform="rotate(-90 254.6 135)">D+</text>
<text x="262.3" y="137.4" transform="rotate(-90 262.3 137.4)">SBU1</text>
<text x="264.8" y="137.4" transform="rotate(-90 264.8 137.4)">SBU2</text>
<text x="42.4" y="138.7">HDMI0_CLK_N</text>
<text x="42.4" y="141.2">GND</text>
<text x="42.4" y="143.8">DSI1_D3_N</text>
<text x="82.8" y="143.8">DSI1_D2_N</text>
<text x="83.8" y="138.7">DSI1_C_P</text>
<text x="88.3" y="141.2">GND</text>
<text x="228.3" y="142.4">J5</text>
<text x="261.8" y="142.5">GND</text>
<text x="42.4" y="146.3">DSI1_D3_P</text>
<text x="42.4" y="148.8">GND</text>
<text x="82.9" y="146.3">DSI1_D2_P</text>
<text x="88.3" y="148.8">GND</text>
<text x="272" y="147.6">R58</text>
<text x="276.2" y="149.9" transform="rotate(-90 276.2 149.9)">0</text>
<text x="42.4" y="151.4">HDMI0_SCL</text>
<text x="82" y="151.4">HDMI0_SDA</text>
<text x="259.2" y="150.1">SHIELD</text>
<text x="280" y="155.8">GND</text>
<text x="27.2" y="167.3">GND</text>
<text x="103.4" y="167.3">GND</text>
</g>
<g font-size="1.8" fill="#725600">
<text x="191.8" y="17.6" transform="rotate(-90 191.8 17.6)">+5v</text>
<text x="228.6" y="18.9" transform="rotate(-90 228.6 18.9)">+5v</text>
<text x="215.9" y="124.7">VBUS_CHARGE</text>
</g>
<g font-size="1.8" fill="#840084">
<text x="57.5" y="22.5">2off DF40C-100DS-0.4V</text>
<text x="64.6" y="20.2">Hirose</text>
</g>
<g font-size="1.8" fill="#a90000">
<text x="190.9" y="21.6" transform="rotate(-90 190.9 21.6)">19</text>
<text x="37.9" y="26">102</text>
<text x="37.9" y="28.6">104</text>
<text x="93.8" y="26">101</text>
<text x="93.8" y="28.6">103</text>
<text x="181.8" y="26.7">3</text>
<text x="181.8" y="29.2">5</text>
<text x="247.2" y="28.6">5</text>
<text x="270" y="28.6">2</text>
<text x="270" y="26">3</text>
<text x="37.9" y="31.1">106</text>
<text x="37.9" y="33.6">108</text>
<text x="93.8" y="31.1">105</text>
<text x="93.8" y="33.6">107</text>
<text x="181.8" y="31.7">6</text>
<text x="181.8" y="34.3">8</text>
<text x="247.2" y="31.1">4</text>
<text x="270" y="31.1">1</text>
<text x="37.9" y="36.2">110</text>
<text x="37.9" y="38.7">112</text>
<text x="37.9" y="41.3">114</text>
<text x="93.8" y="36.2">109</text>
<text x="93.8" y="38.7">111</text>
<text x="93.8" y="41.3">113</text>
<text x="181.8" y="36.8">9</text>
<text x="37.9" y="43.8">116</text>
<text x="37.9" y="46.3">118</text>
<text x="93.8" y="43.8">115</text>
<text x="93.8" y="46.3">117</text>
<text x="37.9" y="48.9">120</text>
<text x="37.9" y="51.4">122</text>
<text x="37.9" y="54">124</text>
<text x="93.8" y="48.9">119</text>
<text x="93.8" y="51.4">121</text>
<text x="93.8" y="54">123</text>
<text x="227.7" y="53.4" transform="rotate(-90 227.7 53.4)">A4</text>
<text x="232.8" y="53.4" transform="rotate(-90 232.8 53.4)">A5</text>
<text x="235.3" y="53.4" transform="rotate(-90 235.3 53.4)">B5</text>
<text x="240.4" y="53.4" transform="rotate(-90 240.4 53.4)">A7</text>
<text x="243" y="53.4" transform="rotate(-90 243 53.4)">B7</text>
<text x="245.5" y="53.4" transform="rotate(-90 245.5 53.4)">A6</text>
<text x="248" y="53.4" transform="rotate(-90 248 53.4)">B6</text>
<text x="255.7" y="53.4" transform="rotate(-90 255.7 53.4)">A8</text>
<text x="258.2" y="53.4" transform="rotate(-90 258.2 53.4)">B8</text>
<text x="37.9" y="56.5">126</text>
<text x="37.9" y="59">128</text>
<text x="93.8" y="56.5">125</text>
<text x="93.8" y="59">127</text>
<text x="181.3" y="54.6">17</text>
<text x="181.3" y="57.1">18</text>
<text x="37.9" y="61.6">130</text>
<text x="37.9" y="64.1">132</text>
<text x="93.8" y="61.6">129</text>
<text x="93.8" y="64.1">131</text>
<text x="181.8" y="64.8">1</text>
<text x="181.8" y="62.2">2</text>
<text x="262.4" y="64.8">A1</text>
<text x="37.9" y="66.7">134</text>
<text x="37.9" y="69.2">136</text>
<text x="37.9" y="71.7">138</text>
<text x="93.8" y="66.7">133</text>
<text x="93.8" y="69.2">135</text>
<text x="93.8" y="71.7">137</text>
<text x="37.9" y="74.3">140</text>
<text x="37.9" y="76.8">142</text>
<text x="93.8" y="74.3">139</text>
<text x="93.8" y="76.8">141</text>
<text x="185.8" y="74.4" transform="rotate(-90 185.8 74.4)">4</text>
<text x="188.3" y="74.4" transform="rotate(-90 188.3 74.4)">7</text>
<text x="190.9" y="74.9" transform="rotate(-90 190.9 74.9)">10</text>
<text x="193.4" y="74.9" transform="rotate(-90 193.4 74.9)">13</text>
<text x="196" y="74.9" transform="rotate(-90 196 74.9)">16</text>
<text x="198.5" y="75.1" transform="rotate(-90 198.5 75.1)">SH</text>
<text x="262.4" y="72.4">S1</text>
<text x="37.9" y="79.4">144</text>
<text x="37.9" y="81.9">146</text>
<text x="93.8" y="79.4">143</text>
<text x="93.8" y="81.9">145</text>
<text x="37.9" y="84.4">148</text>
<text x="37.9" y="87">150</text>
<text x="37.9" y="89.5">152</text>
<text x="93.8" y="84.4">147</text>
<text x="93.8" y="87">149</text>
<text x="93.8" y="89.5">151</text>
<text x="37.9" y="92.1">154</text>
<text x="37.9" y="94.6">156</text>
<text x="93.8" y="92.1">153</text>
<text x="93.8" y="94.6">155</text>
<text x="37.9" y="97.1">158</text>
<text x="37.9" y="99.7">160</text>
<text x="93.8" y="97.1">157</text>
<text x="93.8" y="99.7">159</text>
<text x="37.9" y="102.2">162</text>
<text x="37.9" y="104.8">164</text>
<text x="37.9" y="107.3">166</text>
<text x="93.8" y="102.2">161</text>
<text x="93.8" y="104.8">163</text>
<text x="93.8" y="107.3">165</text>
<text x="37.9" y="109.8">168</text>
<text x="37.9" y="112.4">170</text>
<text x="93.8" y="109.8">167</text>
<text x="93.8" y="112.4">169</text>
<text x="37.9" y="114.9">172</text>
<text x="37.9" y="117.5">174</text>
<text x="93.8" y="114.9">171</text>
<text x="93.8" y="117.5">173</text>
<text x="37.9" y="120">176</text>
<text x="37.9" y="122.5">178</text>
<text x="37.9" y="125.1">180</text>
<text x="93.8" y="120">175</text>
<text x="93.8" y="122.5">177</text>
<text x="93.8" y="125.1">179</text>
<text x="37.9" y="127.6">182</text>
<text x="37.9" y="130.2">184</text>
<text x="93.8" y="127.6">181</text>
<text x="93.8" y="130.2">183</text>
<text x="233.4" y="130.3" transform="rotate(-90 233.4 130.3)">A4</text>
<text x="238.5" y="130.3" transform="rotate(-90 238.5 130.3)">A5</text>
<text x="241" y="130.3" transform="rotate(-90 241 130.3)">B5</text>
<text x="246.1" y="130.3" transform="rotate(-90 246.1 130.3)">A7</text>
<text x="248.7" y="130.3" transform="rotate(-90 248.7 130.3)">B7</text>
<text x="251.2" y="130.3" transform="rotate(-90 251.2 130.3)">A6</text>
<text x="253.7" y="130.3" transform="rotate(-90 253.7 130.3)">B6</text>
<text x="261.4" y="130.3" transform="rotate(-90 261.4 130.3)">A8</text>
<text x="263.9" y="130.3" transform="rotate(-90 263.9 130.3)">B8</text>
<text x="37.9" y="132.7">186</text>
<text x="37.9" y="135.2">188</text>
<text x="37.9" y="137.8">190</text>
<text x="93.8" y="132.7">185</text>
<text x="93.8" y="135.2">187</text>
<text x="93.8" y="137.8">189</text>
<text x="37.9" y="140.3">192</text>
<text x="37.9" y="142.9">194</text>
<text x="93.8" y="140.3">191</text>
<text x="93.8" y="142.9">193</text>
<text x="268.1" y="141.6">A1</text>
<text x="37.9" y="145.4">196</text>
<text x="37.9" y="147.9">198</text>
<text x="93.8" y="145.4">195</text>
<text x="93.8" y="147.9">197</text>
<text x="268.2" y="149.2">S1</text>
<text x="37.9" y="150.5">200</text>
<text x="93.8" y="150.5">199</text>
</g>
<g font-size="1.8" fill="#0f0f0f">
<text x="111.2" y="28.3">USB2_D-</text>
<text x="174.6" y="26.4">TX2_P</text>
<text x="174.6" y="28.9">TX2_N</text>
<text x="110.7" y="30.8">USB2_D+</text>
<text x="174.6" y="31.5">TX1_P</text>
<text x="174.6" y="34">TX1_N</text>
<text x="174.6" y="41.6">CLK_P 12</text>
<text x="174.6" y="39.1">TX0_N 11</text>
<text x="174.6" y="36.5">TX0_P</text>
<text x="174.6" y="44.2">CLK_N 14</text>
<text x="243.9" y="42.9">USB2_D-</text>
<text x="255.5" y="46.1">USB2_D+</text>
<text x="170.8" y="49.2">HDMI_CEC 15</text>
<text x="170.8" y="54.3">HDMI_SCL</text>
<text x="170.8" y="56.9">HDMI_SDA</text>
<text x="171.4" y="64.5">HDMI_HP</text>
<text x="106.3" y="89.2">HDMI_CEC</text>
<text x="107.6" y="91.8">HDMI_HP</text>
<text x="30.5" y="112.1">TX2_P</text>
<text x="30.5" y="114.6">TX2_N</text>
<text x="30.5" y="119.7">TX1_P</text>
<text x="30.5" y="122.3">TX1_N</text>
<text x="30.5" y="127.3">TX0_P</text>
<text x="30.5" y="129.9">TX0_N</text>
<text x="30.5" y="135">CLK_P</text>
<text x="30.5" y="137.5">CLK_N</text>
<text x="18.4" y="150.2">HDMI_SCL</text>
<text x="107" y="150.2">HDMI_SDA</text>
</g>
<g font-size="1.4" fill="#0000c2">
<text x="163.2" y="86.1">TODO: Find out how to do</text>
<text x="163.2" y="87.7">'differential pairs' in</text>
<text x="163.2" y="89.4">KiCad</text>
</g>
<g font-size=".7" fill="#0000c2">
<text x="253.2" y="77.2">Too many people on stack overflow/exchange</text>
<text x="246.9" y="81.3">happen since we do not have a true ground in batterys i guess?)</text>
<text x="251.3" y="80.5">cause a ground loop thingy (which would probably</text>
<text x="252.7" y="78.9">this unconnected with a 0 ohm so we can if we</text>
<text x="253.2" y="79.7">choose to - but grounding it could apparently</text>
<text x="253.9" y="78">seem to be unable to agree on this! Leaving</text>
<text x="262.2" y="155.7">this unconnected with a 0 ohm so we can if we</text>
<text x="262.7" y="154.1">Too many people on stack overflow/exchange</text>
<text x="263.4" y="154.9">seem to be unable to agree on this! Leaving</text>
<text x="256.5" y="158.1">happen since we do not have a true ground in batterys i guess?)</text>
<text x="260.8" y="157.3">cause a ground loop thingy (which would probably</text>
<text x="262.7" y="156.5">choose to - but grounding it could apparently</text>
</g>
</svg>
